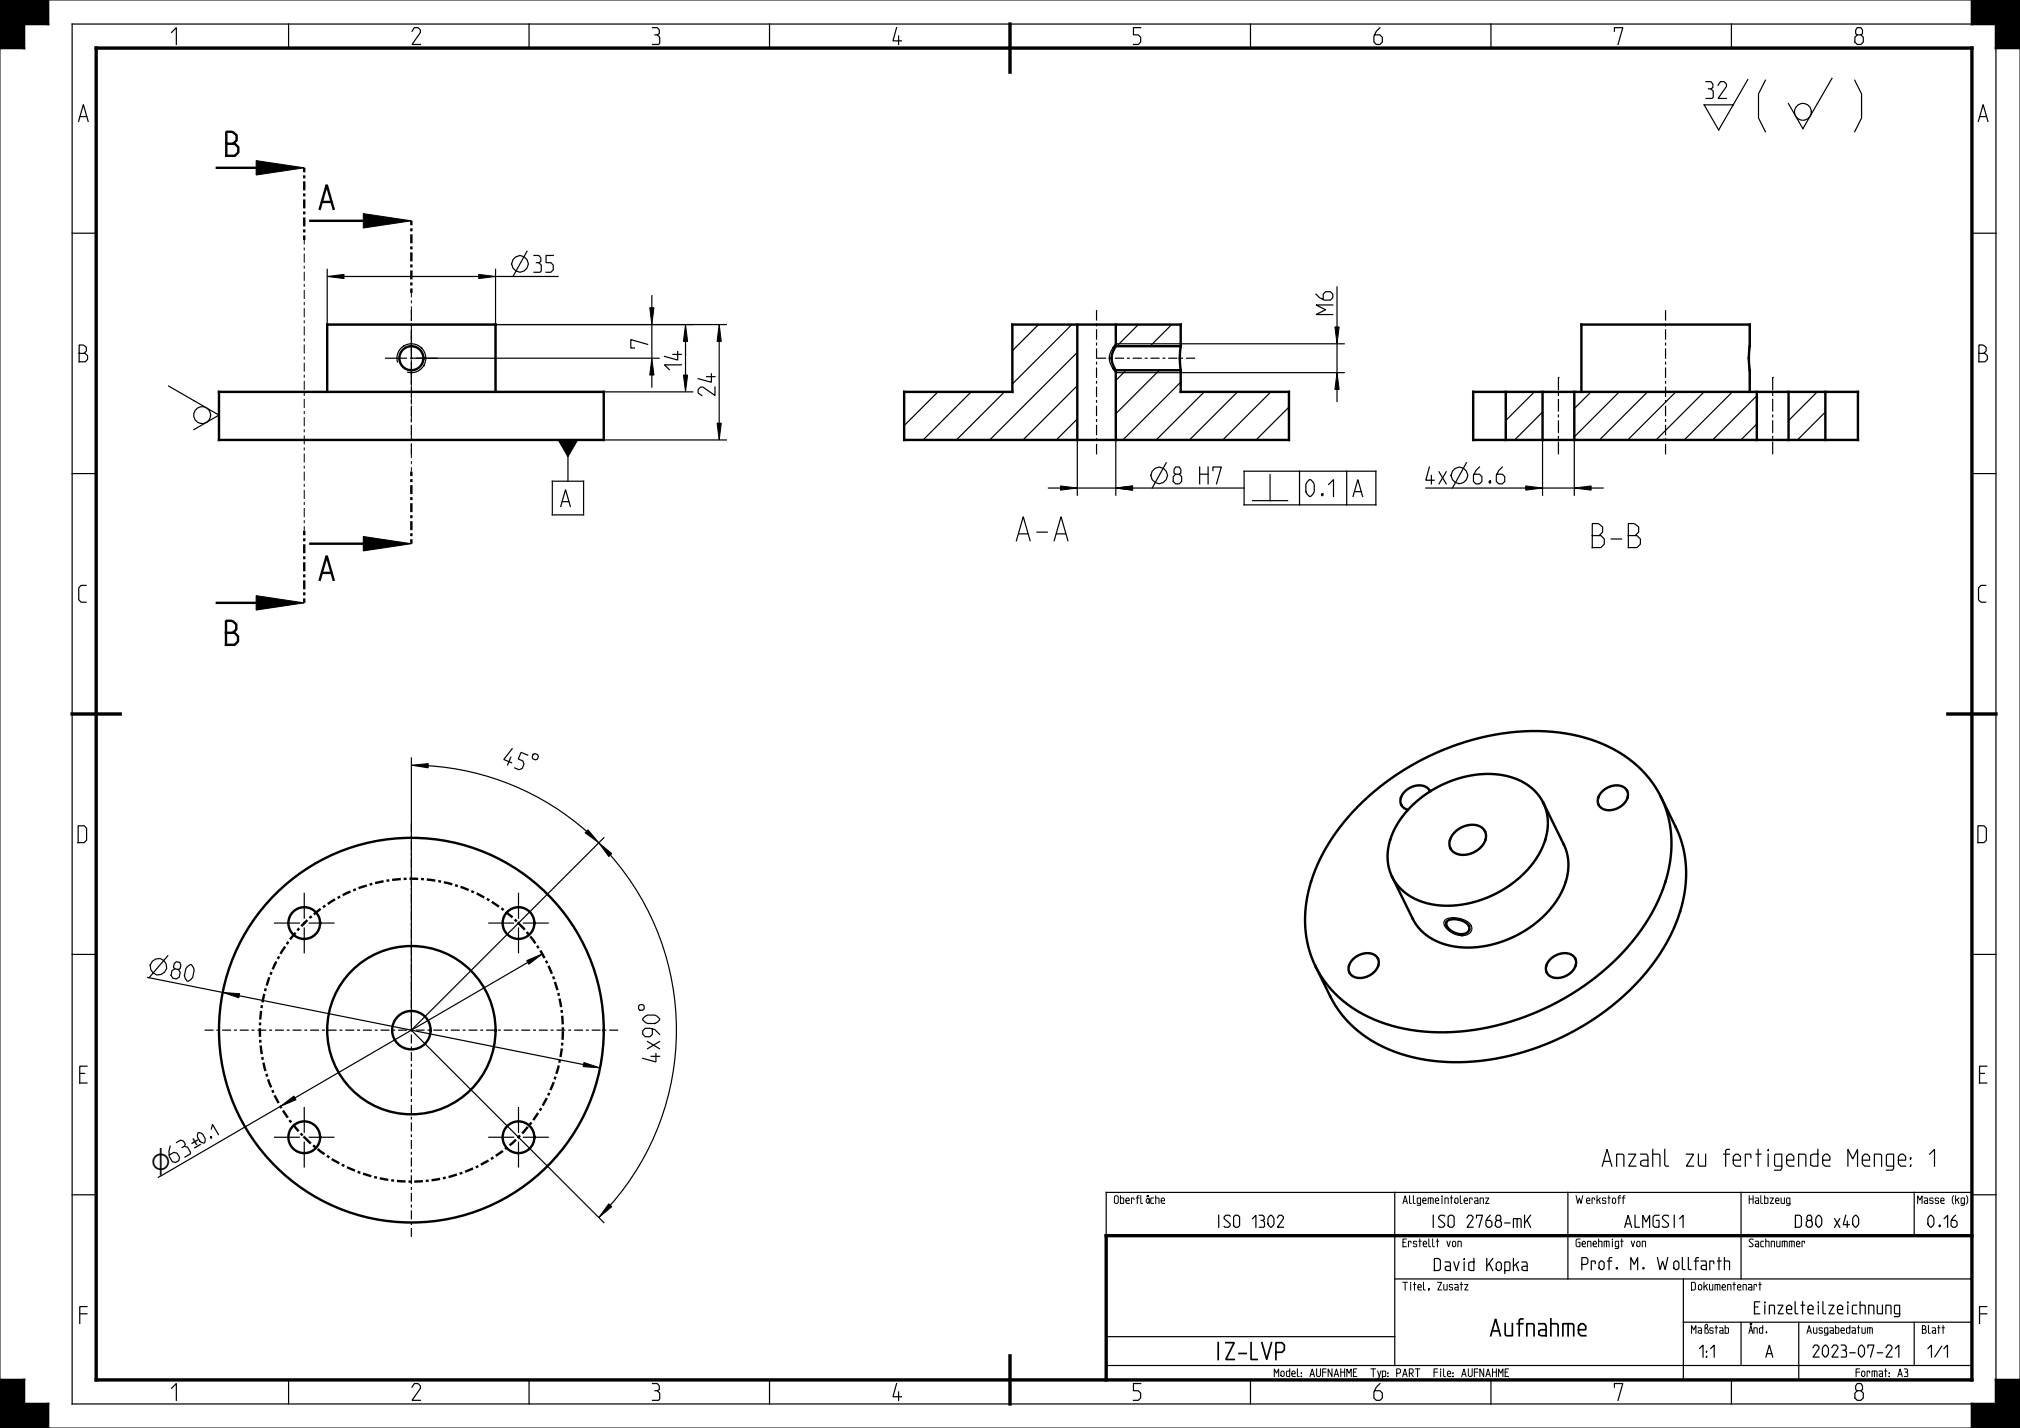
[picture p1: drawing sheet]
<svg xmlns="http://www.w3.org/2000/svg" width="420mm" height="297mm" viewBox="0 0 420 297" stroke-linecap="round" stroke-linejoin="round" font-family="sans-serif">
<g fill="#000">
<path d="M0 0h10v5h-5v5h-5zM410 0h10v10h-5v-5h-5zM53.3 33.4l10 1.5-10 1.5zM68 57.5l3.5-.4v.8zM75.5 44.4l10 1.5-10 1.5zM99.5 57.1l3.5 .4-3.5 .4zM135.1 64h.9l-.5 3.5zM135.5 74.5l.5 3.5h-.9zM142.5 67.5l.5 3.5h-.9zM277.6 68h.8l-.4 3.5zM278 77.5l.4 3.5h-.8zM116.1 91.5h4l-2 3.5z"/>
<path d="M142.1 78h.9l-.5 3.5zM75.5 111.6l10 1.5-10 1.5zM220.5 101.1l3.5 .4-3.5 .4zM232 101.5l3.5-.4v.8zM317.2 101.1l3.5 .4-3.5 .4zM327.3 101.5l3.5-.4v.8zM53.3 123.9l10 1.5-10 1.5zM85.5 159.1l3.5-.3v.9zM122.2 172.6l2.3 2.7-2.9-2.1zM124.5 175.3l2.7 2.2-.6 .6zM46.3 206.4l3.5 .3-.1 .8zM121.4 221l3.4 1.1-3.6-.3z"/>
<path d="M126.6 250.4l.6 .6-2.7 2.2zM0 287h5v5h5v5h-10zM415 287h5v10h-10v-5h5z"/>
</g>
<g fill="none" stroke="#000" stroke-width=".21">
<path d="M0 0h10v5h-5v5h-5zM0 10v277M10 0h400M410 0h10v10h-5v-5h-5zM420 10v277M53.3 33.4l10 1.5-10 1.5zM63.3 49.9v.9M63.3 51.5v.6M63.3 52.7v1.9M63.3 55.3v.6M63.3 56.5v1.9M63.3 59v.7"/>
<path d="M68 57.5l3.5-.4v.8zM75.5 44.4l10 1.5-10 1.5zM99.5 57.1l3.5 .4-3.5 .4zM63.3 60.3v1.9M63.3 62.8v.6M63.3 64.1v1.9M63.3 66.6v.6M63.3 67.9v1.8M63.3 70.4v.6M63.3 71.6v1.9M63.3 74.2v.6M63.3 75.4v1.9"/>
<path d="M63.3 77.9v.7M63.3 79.2v1.9M85.5 60.9v1M85.5 62.5v.6M85.5 63.7v1.9M85.5 66.2v.6M85.5 67.4v1.9M85.5 69.9v.6M85.5 71.1v1.9M85.5 73.6v.6M85.5 74.9v1.8M85.5 77.3v.7"/>
<path d="M85.5 78.6v1.8M135.1 64h.9l-.5 3.5zM135.5 74.5l.5 3.5h-.9zM142.1 78h.9l-.5 3.5zM142.5 67.5l.5 3.5h-.9zM277.6 68h.8l-.4 3.5zM278 77.5l.4 3.5h-.8zM63.3 81.7v.6M63.3 83v1.9M63.3 85.5v.6M63.3 86.8v1.9M63.3 89.3v.6"/>
<path d="M63.3 90.5v1.9M63.3 93.1v.6M63.3 94.3v1.9M63.3 96.8v.7M63.3 98.1v1.9M85.5 81.1v.6M85.5 82.3v1.8M85.5 84.8v.6M85.5 86v1.9M85.5 88.5v.6M85.5 89.7v1.9M85.5 92.2v.6"/>
<path d="M85.5 93.4v1.9M85.5 95.9v.6M85.5 97.2v.9M116.1 91.5h4l-2 3.5zM63.3 100.6v.7M63.3 101.9v1.9M63.3 104.4v.6M63.3 105.7v1.9M63.3 108.2v.6M63.3 109.4v1M75.5 111.6l10 1.5-10 1.5zM220.5 101.1l3.5 .4-3.5 .4z"/>
<path d="M232 101.5l3.5-.4v.8zM317.2 101.1l3.5 .4-3.5 .4zM327.3 101.5l3.5-.4v.8zM53.3 123.9l10 1.5-10 1.5zM85.5 159.1l3.5-.3v.9zM122.2 172.6l2.3 2.7-2.9-2.1zM124.5 175.3l2.7 2.2-.6 .6zM46.3 206.4l3.5 .3-.1 .8zM121.4 221l3.4 1.1-3.6-.3zM126.6 250.4l.6 .6-2.7 2.2zM0 287h5v5h5v5h-10zM10 297h400"/>
<path d="M415 287h5v10h-10v-5h5z"/>
</g>
<g fill="none" stroke="#000" stroke-width=".5">
<path d="M0 0h10v5h-5v5h-5zM410 0h10v10h-5v-5h-5zM45.1 34.9h8.2M47 29.9h1.5l.7-.7v-1.1l-1.1-.7h-1.1v5h1.8l.7-.7v-1.1l-.7-.7h-.3M63.3 34.9v.9M63.3 36.5v.6M63.3 37.7v1.9M63.3 40.2v.6M63.3 41.5v1.8M63.3 44v.6M63.3 45.2v1.9M63.3 47.7v.6"/>
<path d="M63.3 49v.9M64.5 45.9h11M66.5 43.4l1.4-5 1.5 5M67 42h1.9M85.5 45.9v1M85.5 47.5v.6M85.5 48.7v1.9M85.5 51.2v.7M85.5 52.5v1.9M85.5 55v.6M85.5 56.2v1.9M85.5 58.7v.7"/>
<path d="M85.5 60v.9M224 67.5v24M232 72l-.7 1.3-.2 1.2 .2 1.2 .7 1.3M232 77h13.5M232 67.5v4.5M232 77v14.5M232 72h13.5M245.5 72l-.2 2.5 .2 2.5M245.5 72v-4.5h-35v14h-22.5v10h80v-10h-22.5v-4.5M328.8 67.5v14M363.8 67.5v4.5M363.8 77v4.5"/>
<path d="M85.5 98.1v.9M85.5 99.6v.7M306.3 81.5h80v10h-80zM313.1 81.5v10M320.7 81.5v10M327.3 81.5v10M365.3 81.5v10M371.9 81.5v10M379.5 81.5v10M63.3 110.4v.9M63.3 111.9v.7M63.3 113.2v1.9"/>
<path d="M63.3 115.7v.6M63.3 116.9v1.9M63.3 119.4v.7M64.5 113.1h11M67 119.2h1.9M85.5 100.9v1.9M85.5 103.4v.6M85.5 104.6v1.9M85.5 107.1v.7M85.5 108.4v1.9M85.5 110.9v.6M85.5 112.1v1"/>
<path d="M45.1 125.4h8.2M47 131.6h1.4l.7-.7v-1.1l-1-.7h-1.1v5h1.8l.7-.7v-1.1l-.7-.7h-.4M63.3 120.7v1.9M63.3 123.2v.6M63.3 124.4v1M66.5 120.6l1.4-5 1.5 5M0 287h5v5h5v5h-10zM415 287h5v10h-10v-5h5z"/>
</g>
<g fill="none" stroke="#000" stroke-width=".25">
<path d="M60 5v5M110 5v5M160 5v5M260 5v5M310 5v5M360 5v5M363.4 16.6l-6.1 10.4-3-5.2M367.1 16.7l-1.5 2.8v5l1.5 2.9M380.9 16.3l-6 10.5-3.1-5.3M385.6 16.7l1.5 2.8v5l-1.5 2.9M410 5h-395v287h395M415 10v277"/>
<path d="M15 48.5h5M68 56v25.4M71.5 57.5h28M103 56v25.4M103 57.5h13M109.6 52.3l-2.9 5.2M278 59.7v8.3M410 48.5h5M68.1 67.5h75.9M85.6 74.5h51.4M135.5 61.5v2.5M135.5 67.5v7"/>
<path d="M135.5 78v2.5M142.5 71v7M215.9 67.5l-5.4 5.4M222.9 67.5l-12.4 12.4M224 73.3l-18.2 18.2M234.1 77l-2.1 2.1M236.7 67.5l-4.5 4.5M241 77l-9 9.1M243.6 67.5l-4.5 4.5M245.5 79.5l-12 12M245.6 77.5h33.9M245.6 71.5h33.9"/>
<path d="M278 71.5v6M15 98.5h5M35.1 80.3l10.4 6-5.2 3.1M68.1 81.5h75.9M118.1 95v5.1M188.1 81.5l-.1 .1M195 81.5l-7 7M201.9 81.5l-10 10M208.9 81.5l-10 10M224 80.2l-11.3 11.3M224 87.1l-4.4 4.4M224 91.6v11.4"/>
<path d="M232 91.6v11.4M242.5 96.3l-2.9 5.2M250.4 81.5l-10 10M257.3 81.5l-10 10M258.7 98h27.4v7h-27.4zM264.1 98.7v5.4M264.2 81.5l-10 10M268 84.7l-6.8 6.8M270.2 98v7M278 81v2.5M280 98v7M304.9 96.3l-2.9 5.2"/>
<path d="M313.2 81.5l-.1 .1M319 81.5l-5.9 6M320.7 85.7l-5.8 5.8M320.7 91.6v11.4M327.3 91.6v11.4M330.8 81.5l-3.5 3.5M336.7 81.5l-9.4 9.4M342.6 81.5l-10 10M348.4 81.5l-10 10M354.3 81.5l-10 10M360.2 81.5l-10 10M365.3 82.3l-9.2 9.2"/>
<path d="M365.3 88.2l-3.3 3.3M372 81.5l-.1 .1M377.8 81.5l-5.9 6M379.5 85.7l-5.8 5.8M410 98.5h5M114.8 100.1h6.5v7h-6.5zM218 101.5h2.5M224 101.5h8M235.5 101.5h23.2M260.4 104.1h7.3M296.4 101.5h20.8M320.7 101.5h6.6"/>
<path d="M330.8 101.5h2.5M85.5 157.6v56.6M89 159.3a55.1 55.1 0 0 1 32.9 13.6M110.9 156.9l.4-.2 .5 .3 .1 .3-.2 .6-.4 .1-.5-.2-.2-.4zM125.6 174.2l-40 40M126.9 177.8a55.1 55.1 0 0 1 0 72.9M15 198.5h5M34.9 198.8l-3.9 4.6M410 198.5h5M30.7 203.3l15.6 3.1M49.7 207.1l71.6 14.3M85.6 214.3l40 40"/>
<path d="M132.8 209.2l.3-.3h.5l.3 .3v.6l-.3 .3h-.5l-.3-.3zM15 248.5h5M230 257h180M230 248h180v39h-180zM290 248v36M326 248v18M362 248v18M398 248v9M410 248.5h5M230 278h60M290 266h120M350 275h60"/>
<path d="M350 266v21M362 275v9M374 275v12M398 275v9M60 287v5M110 287v5M160 287v5M230 284h180M260 287v5M310 287v5M360 287v5"/>
<circle cx="374.9" cy="23.3" r="1.75"/>
<circle cx="108.1" cy="54.9" r="1.72"/>
<circle cx="42" cy="86.3" r="1.75"/>
<circle cx="241" cy="98.9" r="1.72"/>
<circle cx="303.4" cy="98.9" r="1.72"/>
<circle cx="32.9" cy="201.1" r="1.72"/>
</g>
<path d="M20 10h390v277h-390zM210 5v10M15 148.5h10M405 148.5h10M410 257h-180v30M210 282v10" fill="none" stroke="#000" stroke-width=".7"/>
<path d="M117 214.3a31.5 31.5 0 0 0-46.6-27.7 31.5 31.5 0 0 0-1.9 54.2 31.5 31.5 0 0 0 48.5-24.3v-2.2" fill="none" stroke="#000" stroke-width=".5" stroke-dasharray=".6 .6 1.8 .6" stroke-linecap="butt"/>
<!-- layer: 00_STD_ACHSEN -->
<g fill="none" stroke="#000" stroke-width=".25">
<path d="M85.5 64.5v2.2M85.5 67.3v.6M85.5 68.5v2.2M85.5 71.3v.6M85.5 72.5v2.1M85.5 75.2v.6M85.5 76.4v2.2M85.5 79.2v.6M228 64.5v2.2M228 67.3v.6M228 68.5v2.2M228 71.3v.6"/>
<path d="M228 72.5v2.1M228 75.2v.6M228 76.4v2.2M228 79.2v.6M346.3 64.5v2.2M346.3 67.3v.6M346.3 68.5v2.2M346.3 71.3v.6M346.3 72.5v2.1M346.3 75.2v.6M346.3 76.4v2.2M346.3 79.2v.6"/>
<path d="M85.5 80.4v2.2M85.5 83.2v.6M85.5 84.4v2.2M85.5 87.2v.6M85.5 88.4v2.1M85.5 91.1v.6M85.5 92.3v2.2M228 80.4v2.2M228 83.2v.6M228 84.4v2.2M228 87.2v.6M228 88.4v2.1"/>
<path d="M228 91.1v.6M228 92.3v2.2M346.3 80.4v2.2M346.3 83.2v.6M346.3 84.4v2.2M346.3 87.2v.6M346.3 88.4v2.1M346.3 91.1v.6M346.3 92.3v2.2M85.5 171.3v1.8M85.5 173.7v.6M85.5 174.9v1.9"/>
<path d="M85.5 177.4v.6M85.5 178.6v1.8M85.5 181v.6M85.5 182.2v1.9M85.5 184.7v.6M85.5 185.9v1.8M85.5 188.3v.6M85.5 189.5v1.9M85.5 192v.6M85.5 193.2v1.9M85.5 195.7v.6M85.5 196.9v1.8"/>
<path d="M85.5 199.3v.6M42.5 214.3h1.9M45 214.3h.6M46.2 214.3h1.8M48.6 214.3h.6M49.9 214.3h1.8M52.3 214.3h.6M53.5 214.3h1.9M56 214.3h.6M57.2 214.3h1.8M59.6 214.3h.6M60.8 214.3h1.9"/>
<path d="M63.3 214.3h.6M64.5 214.3h1.8M66.9 214.3h.6M68.1 214.3h1.9M70.6 214.3h.6M71.8 214.3h1.9M74.3 214.3h.6M75.5 214.3h1.8M77.9 214.3h.6M79.1 214.3h1.9M81.6 214.3h.6M82.8 214.3h1.8"/>
<path d="M85.2 214.3h.6M85.5 200.5v1.9M85.5 203v.6M85.5 204.2v1.8M85.5 206.6v.6M85.5 207.8v1.9M85.5 210.3v.6M85.5 211.5v1.9M85.5 214v.6M85.5 215.2v1.8M85.5 217.6v.6M85.5 218.8v1.9"/>
<path d="M86.4 214.3h1.9M88.9 214.3h.6M90.1 214.3h1.8M92.5 214.3h.7M93.8 214.3h1.8M96.2 214.3h.6M97.4 214.3h1.9M99.9 214.3h.6M101.1 214.3h1.8M103.5 214.3h.6M104.7 214.3h1.9M107.2 214.3h.6"/>
<path d="M108.4 214.3h1.8M110.8 214.3h.6M112 214.3h1.9M114.5 214.3h.6M115.7 214.3h1.9M118.2 214.3h.6M119.4 214.3h1.8M121.8 214.3h.6M123 214.3h1.9M125.5 214.3h.6M126.7 214.3h1.8M85.5 221.3v.6"/>
<path d="M85.5 222.5v1.8M85.5 224.9v.6M85.5 226.1v1.9M85.5 228.6v.6M85.5 229.8v1.8M85.5 232.2v.7M85.5 233.5v1.8M85.5 235.9v.6M85.5 237.1v1.9M85.5 239.6v.6M85.5 240.8v1.8M85.5 243.2v.6"/>
<path d="M85.5 244.4v1.9M85.5 246.9v.6M85.5 248.1v1.8M85.5 250.5v.6M85.5 251.7v1.9M85.5 254.2v.6M85.5 255.4v1.9"/>
</g>
<!-- layer: 01_ACHSEN -->
<g fill="none" stroke="#000" stroke-width=".25">
<path d="M80 74.5h4.6M82.6 75.3a3 3 0 0 1 2.7-3.8 3 3 0 0 1 3.2 3.3 3 3 0 0 1-3.7 2.6M85.2 74.5h.6M85.5 69v4.6M85.5 74.2v.6M85.5 75.4v4.6M86.4 74.5h4.6M228.1 74.5h1.9M230.6 74.5h.6M230.6 74.5l.4 1.4 1 1.6M231.5 72.2l-.7 1.2-.2 1.1M231.5 72.2h.1"/>
<path d="M231.8 74.5h1.9M232 77.5h.1M232 77.5h13.5M234.3 74.5h.6M235.5 74.5h1.9M238 74.5h.6M239.2 74.5h1.9M241.7 74.5h.6M242.9 74.5h1.9M245.4 74.5h.6M245.5 71.5h-13.5l-.5 .6M246.6 74.5h1.9"/>
<path d="M324 78.5h.1M324 78.5v2.7M363.8 71.5l-.3 3 .3 3M363.8 77.5h.1M363.8 71.5h.1M368.6 78.5h.1M368.6 78.5v2.7M324 81.8v.6M324 83v2.6M324 86.2v.6M324 87.4v2.7M324 90.7v.6"/>
<path d="M324 91.9v2.6M368.6 81.8v.6M368.6 83v2.6M368.6 86.2v.6M368.6 87.4v2.7M368.6 90.7v.6M368.6 91.9v2.6M57 192h5.4M63 192h.6M63.3 185.7v5.4M63.3 191.7v.6M63.3 192.9v5.4"/>
<path d="M64.2 192h5.4M101.5 192h5.4M107.5 192h.6M107.8 185.7v5.4M107.8 191.7v.6M107.8 192.9v5.4M108.7 192h5.4M300.5 191.4l.6-.4 .9-.1 1.2 .1 1.1 .3 .8 .4 .6 .6 .3 .6-.1 .7-.5 .6-.8 .3-1 .1-1.1-.3-1.2-.7-.8-.8-.3-.8zM302 190.9h.1M57 236.5h5.4M63 236.5h.6M63.3 230.2v5.4"/>
<path d="M63.3 236.2v.6M63.3 237.4v5.4M64.2 236.5h5.4M101.5 236.5h5.4M107.5 236.5h.6M107.8 230.2v5.4M107.8 236.2v.6M107.8 237.4v5.4M108.7 236.5h5.4"/>
</g>
<g fill="none" stroke="#000" stroke-width=".5">
<path d="M363.8 72l-.2 2.5 .2 2.5M297.3 164.6v-.1a3.1 3.1 0 0 0-4.5-.5l-1.2 1.2-.4 1.3 .1 .7 .3 .5 .5 .5 .7 .2M333.1 164.6l.8-.6 .9-.4 1-.2h1a2.1 2.1 0 0 1 1.7 1.6 2.1 2.1 0 0 1-.9 2.2l-.8 .6-.9 .5-1 .2h-1a2.1 2.1 0 0 1-1.7-1.7 2.1 2.1 0 0 1 .9-2.2zM281.3 199.5l.7-.6 1-.4 1-.2h.9a2.1 2.1 0 0 1 1.8 1.6 2.1 2.1 0 0 1-.9 2.2l-.8 .6-.9 .5-1 .2h-1a2.1 2.1 0 0 1-1.7-1.7 2.1 2.1 0 0 1 .9-2.2zM300.9 191.6l.5-.3 .8-.1 1.9 .3 .7 .4 .5 .5 .2 .5v.5l-.5 .5-.6 .3-1 .1-.9-.3-.9-.5-.7-.7-.2-.7zM322.3 199.5l.8-.6 .9-.4 1-.2h1a2.1 2.1 0 0 1 1.7 1.6 2.1 2.1 0 0 1-.9 2.2l-.8 .6-.9 .5-1 .2h-.9a2.1 2.1 0 0 1-1.8-1.7 2.1 2.1 0 0 1 .9-2.2z"/>
<circle cx="85.5" cy="74.5" r="2.5"/>
<circle cx="63.3" cy="192" r="3.3"/>
<circle cx="107.8" cy="192" r="3.3"/>
<circle cx="63.3" cy="236.5" r="3.3"/>
<circle cx="107.8" cy="236.5" r="3.3"/>
</g>
<!-- layer: 02_ALLE_KE -->
<g fill="none" stroke="#000" stroke-width=".5">
<path d="M328.8 67.5h35M45.5 81.5h80v10h-80zM68 81.5v-14h35v14M302.5 173.1l.9-.8 1.1-.5a3.2 3.2 0 0 1 4.4 1.4l.1 .7-.1 .7a4.8 4.8 0 0 1-6.6 2.6l-.7-.8-.2-1 .3-1.2zM320.9 167l4.2 8.7a11.3 11.3 0 0 1-1 10.9 22.6 22.6 0 0 1-22.2 10.2 11.1 11.1 0 0 1-8.2-5.7l-4.2-8.7M320.9 167a11.7 11.7 0 0 0-10-6 22.6 22.6 0 0 0-21.2 11.9 10.8 10.8 0 0 0-.2 9.5M320.9 167a11.3 11.3 0 0 1-1.1 10.9 22.6 22.6 0 0 1-22.2 10.2 11.1 11.1 0 0 1-8.1-5.7M345.3 165.8a24.8 24.8 0 0 0-17.1-12.7 48.1 48.1 0 0 0-32.2 4.7 47.8 47.8 0 0 0-21.9 21.8 25 25 0 0 0-1 20.4l.4 1M345.3 165.8a24.3 24.3 0 0 1 .1 20.1 46.3 46.3 0 0 1-21.4 22.4 49.1 49.1 0 0 1-31.9 5.7 25.6 25.6 0 0 1-18-12l-.6-1M345.3 165.8l3.1 6.2a24.3 24.3 0 0 1 0 20.1 46.3 46.3 0 0 1-21.3 22.4 49.1 49.1 0 0 1-31.9 5.7 25.6 25.6 0 0 1-18.1-12l-3.6-7.2"/>
<circle cx="85.5" cy="214.3" r="40"/>
<circle cx="85.5" cy="214.3" r="17.5"/>
<circle cx="85.5" cy="214.3" r="4"/>
</g>
<!-- layer: 04_ZCHNBEMASSUNG -->
<path d="M149.5 67.5l.5 3.5h-.9zM149.1 88h.9l-.5 3.5zM109.5 199.8l3.3-1.4-2.8 2.1zM58.3 230.1l2.8-2.1 .5 .7z" fill="#000"/>
<path d="M149.5 67.5l.5 3.5h-.9zM149.1 88h.9l-.5 3.5zM109.5 199.8l3.3-1.4-2.8 2.1zM58.3 230.1l2.8-2.1 .5 .7z" fill="none" stroke="#000" stroke-width=".21"/>
<path d="M103.1 67.5h47.9M149.5 71v17M125.6 91.5h25.4M109.7 200.2l-48.4 28.1M58.3 230.1l-25.4 14.8" fill="none" stroke="#000" stroke-width=".25"/>
<g font-size="6.5">
<text x="211.8" y="112.5">A-A</text>
<text x="330.8" y="113.9">B-B</text>
</g>
<text font-size="4.8" x="32.5" y="244.1" transform="rotate(-30 32.5 244.1)">⌀63</text>
<g font-size="4.6">
<text x="35" y="9.3">1</text>
<text x="85" y="9.3">2</text>
<text x="135" y="9.3">3</text>
<text x="185" y="9.3">4</text>
<text x="235" y="9.3">5</text>
<text x="285" y="9.3">6</text>
<text x="335" y="9.3">7</text>
<text x="385" y="9.3">8</text>
<text x="354.7" y="20.5">32</text>
<text x="16.1" y="25.3">A</text>
<text x="411.1" y="25.3">A</text>
<text x="111" y="56.6">35</text>
<text x="277.1" y="65.4" transform="rotate(-90 277.1 65.4)">M6</text>
<text x="16.1" y="75.3">B</text>
<text x="134.7" y="72.4" transform="rotate(-90 134.7 72.4)">7</text>
<text x="141.7" y="76.9" transform="rotate(-90 141.7 76.9)">14</text>
<text x="411.1" y="75.3">B</text>
<text x="148.7" y="82.3" transform="rotate(-90 148.7 82.3)">24</text>
<text x="243.9" y="100.6">8 H7</text>
<text x="296.4" y="100.6">4x</text>
<text x="306.4" y="100.6">6.6</text>
<text x="116.6" y="105.3">A</text>
<text x="271.5" y="103.3">0.1</text>
<text x="281.3" y="103.3">A</text>
<text x="16.1" y="125.3">C</text>
<text x="411.1" y="125.3">C</text>
<text x="16.1" y="175.3">D</text>
<text x="411.1" y="175.3">D</text>
<text x="35.5" y="203.4" transform="rotate(11 35.5 203.4)">80</text>
<text x="137.1" y="220.9" transform="rotate(-90 137.1 220.9)">4x90</text>
<text x="16.1" y="225.3">E</text>
<text x="411.1" y="225.3">E</text>
<text x="332.5" y="242.5">Anzahl zu fertigende Menge: 1</text>
<text x="16.1" y="275.2">F</text>
<text x="411.1" y="275.2">F</text>
<text x="309.1" y="277.8">Aufnahme</text>
<text x="251.8" y="282.8">IZ-LVP</text>
<text x="35" y="291.2">1</text>
<text x="85" y="291.2">2</text>
<text x="135" y="291.2">3</text>
<text x="185" y="291.2">4</text>
<text x="235" y="291.2">5</text>
<text x="285" y="291.2">6</text>
<text x="335" y="291.2">7</text>
<text x="385" y="291.2">8</text>
</g>
<text font-size="4.5" x="104.5" y="158.7" transform="rotate(23 104.5 158.7)">45</text>
<text font-size="3.4" x="40.3" y="238.9" transform="rotate(-30 40.3 238.9)">±0.1</text>
<g font-size="3.3">
<text x="252.2" y="255.3">ISO 1302</text>
<text x="297.3" y="255.3">ISO 2768-mK</text>
<text x="337.2" y="255.3">ALMGSI1</text>
<text x="373.2" y="255.3">D80 x40</text>
<text x="400.1" y="255.3">0.16</text>
<text x="297.3" y="264.3">David Kopka</text>
<text x="328.4" y="264.1">Prof. M. Wollfarth</text>
<text x="361.5" y="273.3">Einzelteilzeichnung</text>
<text x="352.1" y="282.3">1:1</text>
<text x="367" y="282.3">A</text>
<text x="376.2" y="282.3">2023-07-21</text>
<text x="400.4" y="282.3">1/1</text>
</g>
<g font-size="2.1">
<text x="231.4" y="250.3">Oberfläche</text>
<text x="291.4" y="250.3">Allgemeintoleranz</text>
<text x="327.4" y="250.3">Werkstoff</text>
<text x="363.4" y="250.3">Halbzeug</text>
<text x="397.8" y="250.3">Masse (kg)</text>
<text x="291.4" y="259.3">Erstellt von</text>
<text x="327.4" y="259.3">Genehmigt von</text>
<text x="363.4" y="259.3">Sachnummer</text>
<text x="291.4" y="268.3">Titel, Zusatz</text>
<text x="351.4" y="268.3">Dokumentenart</text>
<text x="351.4" y="277.3">Maßstab</text>
<text x="363.4" y="277.3">Änd.</text>
<text x="375.4" y="277.3">Ausgabedatum</text>
<text x="399.4" y="277.3">Blatt</text>
<text x="264.1" y="286.3">Model: AUFNAHME</text>
<text x="284.6" y="286.3">Typ: PART</text>
<text x="297.3" y="286.3">File: AUFNAHME</text>
<text x="385.1" y="286.3">Format: A3</text>
</g>
</svg>
